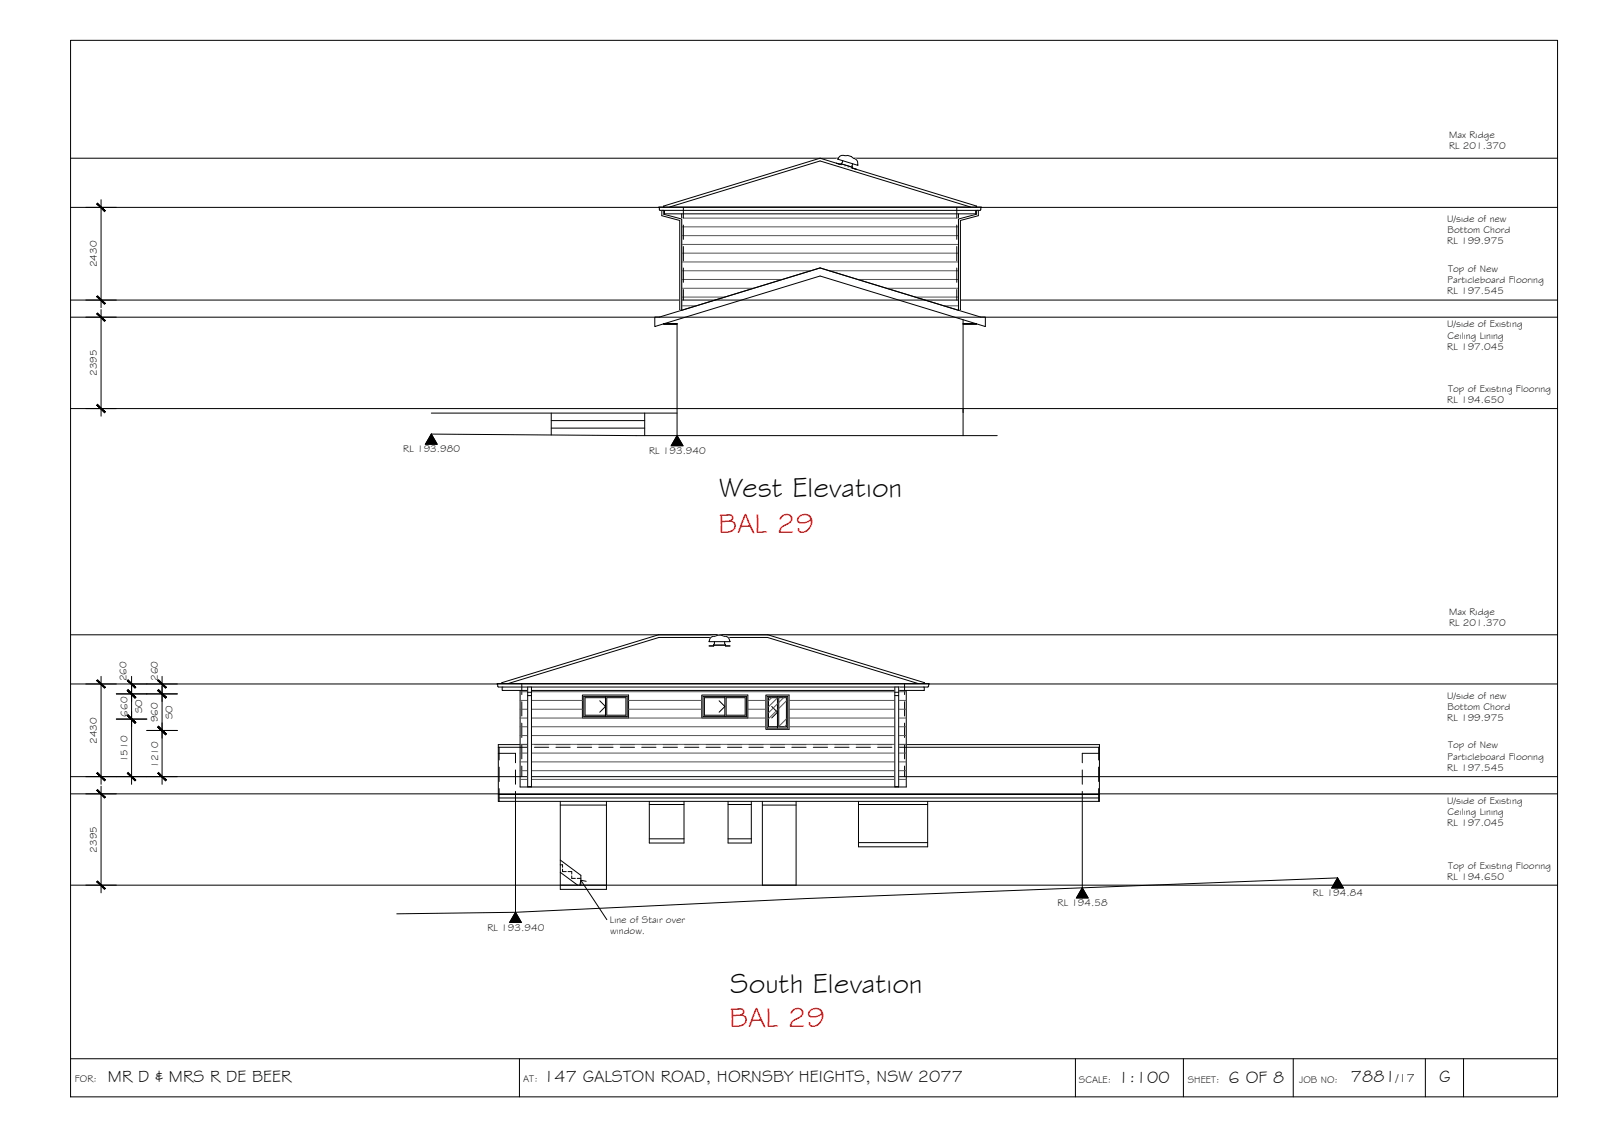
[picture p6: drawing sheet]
<svg xmlns="http://www.w3.org/2000/svg" width="420mm" height="297mm" viewBox="0 0 420 297" stroke-linecap="round" stroke-linejoin="round" font-family="sans-serif">
<!-- layer: CEILING-FLOOR LINES -->
<path d="M18.5 54.4h390M18.5 41.5h390M18.5 78.7h390M18.5 83.2h390M18.5 107.1h390M18.5 166.4h390M18.5 179.3h390M18.5 208.1h390M18.5 203.6h390M18.5 232.1h390" fill="none" stroke="#000" stroke-width=".26"/>
<!-- layer: BORDER -->
<path d="M18.5 10.6h390v277h-390zM18.5 277.6h390M136.2 277.6v10M282.1 277.6v10M310.4 277.6v10M339.2 277.6v10M373.8 277.6v10M383.8 277.6v10" fill="none" stroke="#000" stroke-width=".26"/>
<!-- layer: EXISTING -->
<g fill="none" stroke="#000" stroke-width=".26">
<path d="M171.7 83.1h1.3l42.1-12.9 42.1 12.9h1.2v2.5l-43.3-13.2-43.4 13.2zM174 84.9h3.6h-3.6M177.6 84.9h-3.6h3.6M177.6 84.9v29.3M252.6 84.9h3.5h-3.5M252.6 84.9h3.5M252.6 83.8v30.4M113.1 108.3h64.5M144.6 110.3h24.5M144.6 112.2h24.5M144.6 108.3v5.7M169.1 108.3v5.9"/>
<path d="M130.7 197.5h4.5v2.5M130.7 195.9h7.6M130.9 195.9v3.4M138.3 195.2h-7.6v14.9h157.6l.1-14.9h-52.6M140.2 195.2h3.7M140.2 195.9h3.7M145.8 195.2h3.7M145.8 195.9h3.7M151.4 195.2h3.8M151.4 195.9h3.8M157 195.2h3.8M157 195.9h3.8"/>
<path d="M162.7 195.2h3.7M162.7 195.9h3.7M168.3 195.2h3.7M168.3 195.9h3.7M173.9 195.2h3.8M173.9 195.9h3.8M179.5 195.2h3.8M179.5 195.9h3.8M185.2 195.2h3.7M185.2 195.9h3.7M190.8 195.2h3.7M190.8 195.9h3.7"/>
<path d="M196.4 195.2h3.8M196.4 195.9h3.8M202 195.2h3.8M202 195.9h3.8M207.7 195.2h3.7M207.7 195.9h3.7M213.3 195.2h3.8M213.3 195.9h3.8M218.9 195.2h3.8M218.9 195.9h3.8M224.5 195.2h3.8M224.5 195.9h3.8"/>
<path d="M230.2 195.2h3.7M230.2 195.9h3.7M235.8 195.9h52.6M288.1 195.9v3.4M288.4 197.5h-4.5v2.5M130.7 208.3h157.6M130.9 209.2h157.2M130.9 201.1v3.8M130.9 206.7v3.4M135.2 201.9v3.7M135.2 207.5v2.5M135.2 210.1v29.1"/>
<path d="M146.9 211.1h12.2M146.9 210.1v23.1h12.2v-23.1M170.3 219.9h9.1M170.3 210.1v10.9h9.1v-10.9M170.3 210.9h9.1M191 219.9h6M191 210.1v10.9h6v-10.9M191 210.9h6M199.9 211.1h8.9M199.9 210.1v22h8.9v-22M225.2 210.9h18.1M225.2 210.1v11.9h18.1v-11.9"/>
<path d="M283.9 201.9v3.7M283.9 207.5v2.5M283.9 210.1v22.7M288.1 201.1v3.8M288.1 206.7v3.4M146.9 232.1h12.2M225.2 220.9h18.1"/>
</g>
<!-- layer: GRDLEV -->
<path d="M113.1 113.8l53.7 .4h94.7M350.8 230.2l-139.5 5.4-76.1 3.6-31.1 .4" fill="none" stroke="#000" stroke-width=".26"/>
<!-- layer: NEWWORK -->
<g fill="none" stroke="#000" stroke-width=".26">
<path d="M174.1 55.2v.9h.2M174.1 54.3h-1.3l.1 .7M174.1 54.3h82M174.1 54.3l-.1-.3 41.1-12.5 41 12.5v.3M174.3 56.1h81.6M174.3 55.2v.9M175.6 54.3l39.5-12.1 39.4 12.1M178.8 56.1v25.3l36.3-11.2 36.3 11.2v-25.3M220.6 42.9l2.9 1v.1M220.6 42.9l-.1 .2-1.1-.3 1.1 .3 .1-.2 2.9 1v.1l1.1 .4-1.1-.4v-.6M220.9 42.5l-.3 .3M221.1 42.1l-.2 .4"/>
<path d="M222.3 40.7l-.3 .1a1.81 1.81 0 0 0-2.1 .6l-.2 .3 5.3 1.6a1.54 1.54 0 0 0-1.2-1.9l-.5-.4-.9-.2M223.6 42.9l-.1 .5M255.9 55.2v.9M256.1 54.3h1.3l-.2 .8-84.1 .1-.2-.2M256.1 55.2v.9h-.2M131.7 179.2h-1.3l.2 .8h112.9l.2-.8h-1.3M131.7 179.2l-.1-.2 41.1-12.6h28.7l41.1 12.6-.1 .2M131.7 179.2h110.7M133.3 179.2l39.5-12.1h28.5l39.5 12.1M186.1 168.1l-.1 .1h5.5l-.1-.1M187.2 169.1h3.1M187.2 169.2v.1"/>
<path d="M187.3 166.8a1.24 1.24 0 0 0-1.3 1.3M187.4 168.2v.5M188.2 166.5l-.8 .3M188.2 166.5h1M189.2 166.5l.3 .2a1.8 1.8 0 0 1 1.8 1.1l.1 .3M190.1 168.2l.2 1.1h1.2h-1.2v-.2h-3.1v.2h-1.2h1.2l.2-.6M131.7 180.1v.9h110.7M136.4 181v25.3h101.3v-25.2M152.7 182.2h12.2v6h-12.2zM184.1 182.2h12v6h-12zM200.9 182.2h6.1v9h-6.1zM242.4 180.1v.9h-.2"/>
</g>
<!-- layer: 0.13 -->
<g fill="none" stroke="#000" stroke-width=".26">
<path d="M179.2 54.4v2.7M179.2 59v3.8M250.9 54.4v2.7M250.9 59v3.8M179.2 64.6v3.8M179.2 70.3v3.7M179.2 75.9v2.8M250.9 64.6v3.8M250.9 70.3v3.7M250.9 75.9v2.8M136.8 179.3v2.8M237.2 179.3v2.8"/>
<path d="M136.8 184v3.7M136.8 189.6v3.8M136.8 195.2v3.8M237.2 184v3.7M237.2 189.6v3.8M237.2 195.2v3.8M136.8 200.8v2.8M237.2 200.8v2.8"/>
</g>
<!-- layer: WINDOWS -->
<g fill="none" stroke="#000" stroke-width=".26">
<path d="M153.1 182.6h11.4v5.3h-11.4zM157.3 183.7l1.5 1.5-1.5 1.5M158.8 182.9h-5.4v4.6h5.4M158.8 182.6v5.3M159.1 182.9h5.1v4.6h-5.1zM184.4 182.6h11.4v5.3h-11.4zM188.6 183.7l1.5 1.5-1.5 1.5M190.1 182.9h-5.4v4.6h5.4M190.1 182.6v5.3M190.4 182.9h5v4.6h-5zM201.2 182.6h5.4v8.3h-5.4zM202.4 185.2l1.5 1.5-1.5 1.5"/>
<path d="M203.9 182.9h-2.3v7.6h2.3M203.9 182.6v8.3M204.2 182.9h2.1v7.6h-2.1z"/>
</g>
<!-- layer: MASK -->
<g fill="#fff" stroke="#fff" stroke-width=".26">
<path d="M187.1 166.8h.3z"/>
<path d="M224 41.6h.2z"/>
<path d="M188.2 166.5l1.3 .2zM187.9 166.7l.3-.2 1.3 .2z"/>
<path d="M187.9 166.7l1.9 .1zM187.7 166.8h2.1z"/>
<path d="M187.7 166.8h2.4zM187.4 166.8h2.7z"/>
<path d="M187.4 166.8h2.7zM187.4 166.8h2.6z"/>
<path d="M190.1 166.8h.2zM190 166.8h.3z"/>
<path d="M187.4 166.8h2.6zM187.4 166.8h2.6z"/>
<path d="M187.1 166.8h.3zM187.1 166.8h.3z"/>
<path d="M190 166.8h.3zM189.9 166.8h.4z"/>
<path d="M187.4 166.8h2.6zM187.4 166.8h2.5z"/>
<path d="M187.1 166.8h.4zM187.1 166.8h.4z"/>
<path d="M189.9 166.8l.6 .1zM189.8 166.9h.7z"/>
<path d="M187.5 166.8h2.4zM187.5 166.8l2.3 .1z"/>
<path d="M187.1 166.8l.6 .1zM186.9 166.9h.8z"/>
<path d="M189.8 166.9h.7zM189.8 166.9h.7z"/>
<path d="M189.8 166.9h.7zM189.8 166.9h.7z"/>
<path d="M187.7 166.9h2.1zM187.7 166.9h2.1z"/>
<path d="M186.9 166.9h.8zM186.9 166.9h.8z"/>
<path d="M189.8 166.9l.9 .1zM189.6 167h1.1z"/>
<path d="M187.7 166.9h2.1zM187.7 166.9l1.9 .1z"/>
<path d="M186.9 166.9l.9 .1zM186.8 167h1z"/>
<path d="M186.8 167h1zM186.7 167h1.1z"/>
<path d="M189.6 167h1.1zM189.6 167h1.1z"/>
<path d="M187.8 167h1.8zM187.8 167h1.8z"/>
<path d="M186.7 167h1.1zM186.7 167h1.1z"/>
<path d="M189.6 167h1.2zM189.5 167h1.3z"/>
<path d="M187.8 167h1.8zM187.8 167h1.7z"/>
<path d="M186.7 167h1.2zM186.6 167h1.3z"/>
<path d="M186.6 167l1.4 .1zM186.5 167.1h1.5z"/>
<path d="M189.5 167l1.4 .1zM189.5 167l1.4 .1z"/>
<path d="M187.9 167h1.6zM187.9 167l1.5 .1z"/>
<path d="M186.5 167.1h1.5zM186.5 167.1h1.5z"/>
<path d="M189.4 167.1l1.6 .1zM189.4 167.1l1.6 .1z"/>
<path d="M188 167.1h1.4zM188 167.1l1.4 .1z"/>
<path d="M186.5 167.1l1.6 .1zM186.5 167.2h1.6z"/>
<path d="M189.4 167.2l1.7 .1zM189.4 167.2l1.7 .1z"/>
<path d="M188.1 167.2h1.3zM188.1 167.2l1.2 .1z"/>
<path d="M186.5 167.2l1.6 .1zM186.5 167.2l1.6 .1z"/>
<path d="M189.3 167.3h1.8zM189.3 167.3h1.8z"/>
<path d="M189.3 167.3h1.8zM189.3 167.3h1.8z"/>
<path d="M188.1 167.3h1.2zM188.1 167.3h1.2z"/>
<path d="M186.4 167.3h1.8zM186.4 167.3h1.8z"/>
<path d="M189.3 167.3l1.9 .1zM189.3 167.3l1.9 .1h-2z"/>
<path d="M188.2 167.3h1.1zM188.2 167.3l1 .1z"/>
<path d="M186.3 167.3l1.9 .1zM186.3 167.3l1.9 .1h-1.9z"/>
<path d="M186.3 167.4h4.9zM186.3 167.4h4.9zM186.2 167.4h5zM186.2 167.4h5z"/>
<path d="M186.2 167.4l5.1 .2-.1-.2zM186.2 167.4l5.1 .2h-5.2zM186.1 167.6h5.2zM186.1 167.6h5.2z"/>
<path d="M186.1 167.6l5.3 .2-.1-.2zM186.1 167.6l5.3 .2h-5.3zM186.1 167.8h5.3zM186.1 167.8h5.3z"/>
<path d="M186.1 167.8l5.3 .3v-.3zM186.1 167.8l5.3 .3h-5.3z"/>
<path d="M186.1 168.1h5.4zM186 168.1h5.5z"/>
<path d="M186 168.1l5.5 .1zM186 168.1l5.5 .1z"/>
<path d="M187.4 168.2l2.7 .4v-.4zM187.4 168.2l2.7 .4h-2.7z"/>
<path d="M187.4 168.6l2.7 .1zM187.4 168.6l2.7 .1z"/>
<path d="M187.4 168.7h2.7zM187.4 168.7h2.7z"/>
<path d="M187.4 168.7l2.7 .1zM187.4 168.7l2.7 .1z"/>
<path d="M187.4 168.8h2.7zM187.4 168.8h2.7z"/>
<path d="M187.4 168.8h2.7zM187.4 168.8h2.7z"/>
<path d="M187.3 168.8l2.8 .1zM187.3 168.8l2.8 .1z"/>
<path d="M187.3 168.9h2.8zM187.3 168.9h2.8zM187.3 168.9h2.8zM187.3 168.9h2.8z"/>
<path d="M187.3 168.9l2.9 .1zM187.3 168.9l2.9 .1zM187.2 169h3zM187.2 169h3z"/>
<path d="M187.2 169h3.1zM187.2 169h3.1z"/>
<path d="M187.2 169l3.1 .1zM187.2 169l3.1 .1z"/>
<path d="M187.2 169.1l3.1 .2v-.2zM187.2 169.1l3.1 .2h-3.1z"/>
<path d="M138.4 180.1h1l-1 26.2zM139.4 180.1l-1 26.2h1z"/>
<path d="M234.7 180.1h1l-1 26.2zM235.7 180.1l-1 26.2h1z"/>
<path d="M256.1 55.2l.5 1v-1zM256.1 55.2l.5 1h-.5z"/>
<path d="M256.1 56.2l.5 .4v-.4zM254.6 56.6l1.5-.4 .5 .4z"/>
<path d="M253.3 57.4l3.3-.8h-2zM251.4 57.4l3.2-.8-1.3 .8z"/>
<path d="M251.4 57.4l.5 .4 1.4-.4zM251.4 57.4l.5 .4h-.5z"/>
<path d="M251.4 57.8l.5 23.6v-23.6zM251.4 57.8l.5 23.6h-.5z"/>
<path d="M173.6 55.2h.5l-.5 1zM174.1 55.2l-.5 1h.5z"/>
<path d="M173.6 56.2h.5l-.5 .4zM173.6 56.6h1.9l-1.4-.4z"/>
<path d="M173.6 56.6h1.9l1.4 .8zM175.5 56.6l1.4 .8h1.9z"/>
<path d="M176.9 57.4h1.9l-.5 .4zM178.3 57.8h.5v-.4z"/>
<path d="M178.3 57.8h.5l-.5 23.6zM178.8 57.8l-.5 23.6h.5z"/>
<path d="M222.1 40.8l1.2 .3zM222.1 40.8l1.4 .5-.2-.2z"/>
<path d="M221.8 40.8l1.7 .5zM221.8 40.8l2 .7z"/>
<path d="M221.5 40.8l2.3 .7zM221.5 40.8l2.5 .8z"/>
<path d="M221.5 40.8l2.5 .8zM221.5 40.8l2.5 .8z"/>
<path d="M221.2 40.7l.3 .1zM221.2 40.7l.3 .1z"/>
<path d="M221.5 40.8l2.5 .8zM221.5 40.8l2.5 .8z"/>
<path d="M224 41.6h.2zM224 41.6h.2z"/>
<path d="M221.2 40.7l.3 .1zM221.2 40.7l.4 .2z"/>
<path d="M221.5 40.8l2.5 .8zM221.6 40.9l2.4 .7z"/>
<path d="M223.9 41.6h.3zM223.9 41.6l.4 .1z"/>
<path d="M221 40.7l.6 .2zM221 40.7l.7 .2z"/>
<path d="M221.6 40.9l2.3 .7zM221.7 40.9l2.2 .7z"/>
<path d="M223.7 41.5l.6 .2zM223.7 41.5l.8 .3z"/>
<path d="M221 40.7l.7 .2zM221 40.7l.7 .2z"/>
<path d="M221 40.7l.7 .2zM221 40.7l.7 .3z"/>
<path d="M221.7 41l2 .5zM221.7 40.9l2 .6z"/>
<path d="M223.7 41.5l.8 .3zM223.7 41.5l.8 .3z"/>
<path d="M220.8 40.7l.9 .3zM220.8 40.7l1.1 .4z"/>
<path d="M221.7 41l2 .5zM221.9 41.1l1.8 .4z"/>
<path d="M223.6 41.6l.9 .2zM223.6 41.6l1 .3z"/>
<path d="M223.6 41.6l1 .3zM223.5 41.6l1.1 .3z"/>
<path d="M220.8 40.7l1.1 .4zM220.8 40.7l1.1 .4z"/>
<path d="M221.9 41.1l1.7 .5zM221.9 41.1l1.7 .5z"/>
<path d="M223.5 41.6l1.1 .3zM223.5 41.6l1.1 .3z"/>
<path d="M220.7 40.8l1.2 .3zM220.7 40.8l1.2 .4z"/>
<path d="M221.9 41.1l1.6 .5zM221.9 41.2l1.6 .4z"/>
<path d="M223.4 41.6l1.2 .3zM223.4 41.6l1.3 .4z"/>
<path d="M223.4 41.6l1.3 .4zM223.4 41.6l1.4 .5z"/>
<path d="M220.6 40.8l1.3 .4zM220.6 40.8l1.4 .4z"/>
<path d="M221.9 41.2l1.5 .4zM222 41.2l1.4 .4z"/>
<path d="M223.4 41.6l1.4 .5zM223.4 41.6l1.4 .5z"/>
<path d="M220.5 40.8l1.5 .4zM220.5 40.8l1.5 .5z"/>
<path d="M222 41.2l1.4 .4zM222 41.3l1.4 .3z"/>
<path d="M223.3 41.7l1.5 .4zM223.3 41.7l1.5 .5z"/>
<path d="M220.4 40.9l1.6 .4zM220.4 40.9l1.7 .5z"/>
<path d="M222 41.3l1.3 .4zM222.1 41.4l1.2 .3z"/>
<path d="M223.2 41.8l1.6 .4zM223.2 41.8l1.7 .5z"/>
<path d="M220.4 40.9l1.7 .5zM220.4 40.9l1.7 .5z"/>
<path d="M220.4 40.9l1.7 .5zM220.4 40.9l1.7 .6z"/>
<path d="M222.1 41.4l1.1 .4zM222.1 41.5l1.1 .3z"/>
<path d="M223.2 41.8l1.7 .5zM223.2 41.8l1.7 .5z"/>
<path d="M220.2 41l.2-.1 1.7 .6zM220.2 41l1.9 .6v-.1z"/>
<path d="M222.1 41.5l1.1 .3-1.1-.2zM222.1 41.6l1.1 .2z"/>
<path d="M223.2 41.8l1.7 .5-1.8-.4zM223.1 41.9l1.8 .6v-.2z"/>
<path d="M220.2 41l4.7 1.5zM220.2 41l4.7 1.5zM220.2 41l4.7 1.5zM220.2 41l4.7 1.5z"/>
<path d="M220.2 41l4.7 1.5-4.8-1.3zM220.1 41.2l4.9 1.5-.1-.2zM220.1 41.2l4.9 1.5zM220.1 41.2l4.9 1.5z"/>
<path d="M220.1 41.2l4.9 1.5-5.1-1.3zM219.9 41.4l5.1 1.5v-.2zM219.9 41.4l5.1 1.5zM219.9 41.4l5.1 1.5z"/>
<path d="M219.9 41.4l5.1 1.5-5.2-1.3zM219.8 41.6l5.1 1.6 .1-.3z"/>
<path d="M219.7 41.6l5.2 1.6zM219.7 41.6l5.3 1.6z"/>
<path d="M219.7 41.6l5.3 1.6zM219.7 41.7l5.3 1.5z"/>
<path d="M221.1 42.1l2.5 .8-2.7-.4zM220.9 42.5l2.6 .8 .1-.4z"/>
<path d="M220.9 42.5l2.6 .8zM220.9 42.6l2.6 .8z"/>
<path d="M220.9 42.6l2.6 .8zM220.9 42.6l2.6 .8z"/>
<path d="M220.9 42.6l2.6 .8zM220.9 42.6l2.6 .8z"/>
<path d="M220.9 42.6l2.6 .8zM220.9 42.7l2.6 .8z"/>
<path d="M220.9 42.7l2.6 .8zM220.8 42.7l2.7 .8z"/>
<path d="M220.8 42.7l2.7 .8zM220.8 42.7l2.7 .9z"/>
<path d="M220.8 42.7l2.7 .9zM220.8 42.8l2.7 .8z"/>
<path d="M220.8 42.8l2.7 .8zM220.8 42.8l2.7 .8z"/>
<path d="M220.7 42.8l2.8 .8zM220.7 42.8l2.8 .9zM220.7 42.8l2.8 .9zM220.7 42.8l2.8 .9z"/>
<path d="M220.6 42.9l2.9 .8zM220.6 42.9l3 .9z"/>
<path d="M220.6 42.9l3 .9zM220.6 42.9l3 .9z"/>
<path d="M220.6 42.9l2.9 1-3-.8zM220.5 43.1l3 .9v-.1z"/>
</g>
<!-- layer: HATCH -->
<g fill="none" stroke="#545454" stroke-width=".26">
<path d="M178.8 57.2h72.6M178.8 59.5h72.6M178.8 61.8h72.6M178.8 64.1h72.6M178.8 66.4h72.6M178.8 68.7h72.6M178.8 71h33.9M178.8 73.3h26.4M178.8 75.6h18.9M178.8 77.9h11.3M217.5 71h33.9M225 73.3h26.4"/>
<path d="M232.5 75.6h18.9M240 77.9h11.4M178.8 80.2h3.8M247.6 80.2h3.8M136.4 181.3h101.3M136.4 183.6h16.3M136.4 185.9h16.3M136.4 188.2h64.5M136.4 190.5h64.5M136.4 192.8h101.3M136.4 195.1h101.3M136.4 197.4h101.3"/>
<path d="M136.4 199.7h101.3M164.9 183.6h19.2M164.9 185.9h19.2M196.1 183.6h4.8M196.1 185.9h4.8M202.4 182.9l-.8 .8M203.9 183l-2.3 2.3M203.9 184.5l-2.3 2.4M203.9 186.1l-2.3 2.3M205.5 182.9l-1.3 1.3M206.3 188.5l-2.1 2M206.3 190l-.5 .5"/>
<path d="M206.3 183.7l-2.1 2.1M207 183.6h30.7M207 185.9h30.7M207 188.2h30.7M207 190.5h30.7M136.4 202h101.3M136.4 204.3h101.3"/>
</g>
<!-- layer: SERVICES -->
<path d="M173.6 55.2v1.4l4.7 1.2v23.6h.5v-24l-4.7-1.2v-1M256.1 55.2v1l-4.7 1.2v24h.5v-23.6l4.7-1.2v-1.4M138.4 180.1v26.2h1v-26.2M138.4 181.5h1M138.4 182.4h1M234.7 181.5h1M234.7 182.4h1M234.7 180.1v26.2h1v-26.2M138.4 206.2h1M234.7 206.2h1" fill="none" stroke="#000" stroke-width=".26"/>
<!-- layer: DIMENSION -->
<g fill="none" stroke="#000" stroke-width=".26">
<path d="M22.5 54.4h8M26.5 52.4v28.3M22.5 78.7h8M22.5 83.2h8M26.5 81.2v27.9M22.5 107.1h8M22.5 179.3h8M26.5 177.3v28.3M34.5 179.9v10.6M34.5 179.3h12M34.5 177.3v6.6M42.5 177.3v28.3"/>
<path d="M30.5 181.9h16M30.5 188.5h8M34.5 186.5v19.1M38.5 191.5h8M22.5 208.1h8M22.5 203.6h24M26.5 206.1v28M22.5 232.1h8"/>
</g>
<!-- layer: 0 -->
<g fill="#000" stroke="#000" stroke-width=".26">
<path d="M25.4 53.5l2 2 .2-.2zM25.4 53.5l.2-.3 2 2.1z"/>
<path d="M25.6 77.5l-.2 .3 2.2 1.8zM25.4 77.8l2.2 1.8-.2 .2z"/>
<path d="M25.4 82.3l2 2 .2-.3zM25.4 82.3l.2-.2 2 1.9z"/>
<path d="M25.6 106l-.2 .2 2.2 1.8zM25.4 106.2l2.2 1.8-.2 .2z"/>
<path d="M25.4 178.4l2 2 .2-.2zM25.4 178.4l.2-.2 2 2z"/>
<path d="M33.6 180.8l-.2 .2 2.2 1.8zM33.4 181l2.2 1.8-.2 .2z"/>
<path d="M33.6 180.8l-.2 .2 2.2 1.8zM33.4 181l2.2 1.8-.2 .2z"/>
<path d="M33.4 178.4l2 2 .2-.2zM33.6 178.2l2 2-2.2-1.8z"/>
<path d="M33.4 187.6l2 2 .2-.2zM33.6 187.4l2 2-2.2-1.8z"/>
<path d="M33.4 187.6l2 2 .2-.2zM33.6 187.4l2 2-2.2-1.8z"/>
<path d="M41.6 190.4l-.2 .2 2.2 1.8zM41.4 190.6l2.2 1.8-.2 .2z"/>
<path d="M41.6 180.8l-.2 .2 2.2 1.8zM41.4 181l2.2 1.8-.2 .2z"/>
<path d="M41.4 190.6l2 2 .2-.2zM41.6 190.4l2 2-2.2-1.8z"/>
<path d="M41.4 181l2 2 .2-.2zM41.6 180.8l2 2-2.2-1.8z"/>
<path d="M41.4 178.4l2 2 .2-.2zM41.6 178.2l2 2-2.2-1.8z"/>
<path d="M25.6 202.5l-.2 .2 2.2 1.8zM25.4 202.7l2.2 1.8-.2 .2z"/>
<path d="M25.4 207.2l2 2 .2-.2zM25.4 207.2l.2-.2 2 2z"/>
<path d="M33.6 202.5l-.2 .2 2.2 1.8zM33.4 202.7l2.2 1.8-.2 .2z"/>
<path d="M41.6 202.5l-.2 .2 2.2 1.8zM41.4 202.7l2.2 1.8-.2 .2z"/>
<path d="M25.4 231.2l2.2 1.8-2-2zM25.4 231.2l2.2 1.8-.2 .2z"/>
</g>
<!-- layer: LEVELS -->
<path d="M113.1 113.8l1.5 2.7h-3zM177.6 114.2l1.5 2.7h-3zM135.2 239.2l1.5 2.6h-3zM283.9 232.8l1.5 2.6h-3.1zM350.8 230.2l1.5 2.6h-3z" fill="#000" stroke="#000" stroke-width=".26"/>
<path d="M113.1 113.8l1.5 2.7h-3zM177.6 114.2l1.5 2.7h-3zM135.2 239.2l1.5 2.6h-3zM283.9 232.8l1.5 2.6h-3.1zM350.8 230.2l1.5 2.6h-3z" fill="none" stroke="#000" stroke-width=".26"/>
<!-- layer: TEXT -->
<path d="M113.1 114.4v2.1M177.6 114.8v2.1M135.2 239.7v2.1M283.9 233.3v2.1M350.8 230.7v2.1" fill="none" stroke="#000" stroke-width=".26"/>
<!-- layer: 0 -->
<path d="M152.3 230.8l6.9 10.3M153.7 231l-1.4-.2-.2 1.3M350.8 230.2v1.9" fill="none" stroke="#000" stroke-width=".26"/>
<!-- layer: STAIRS -->
<path d="M146.9 225.5l5.4 4v2.6M146.9 226.7h.6v.7M146.9 228.7l4.6 3.4M147.5 227.9v.6h1M149 228.5h1v.7M150 229.6v.7h.9M151.4 230.3h.9" fill="none" stroke="#000" stroke-width=".26"/>
<g font-size="7.5">
<text x="188.6" y="130.4">West Elevation</text>
<text x="191.5" y="260.3">South Elevation</text>
</g>
<g font-size="7.5" fill="#f00">
<text x="188.5" y="139.7">BAL 29</text>
<text x="191.4" y="269.2">BAL 29</text>
</g>
<g font-size="4.5">
<text x="28.3" y="283.6">MR D &amp; MRS R DE BEER</text>
<text x="142.5" y="283.6">147 GALSTON ROAD, HORNSBY HEIGHTS, NSW 2077</text>
<text x="293.3" y="283.9">1:100</text>
<text x="322.2" y="283.9">6 OF 8</text>
<text x="354.3" y="283.8">7881</text>
<text x="377.4" y="283.8">G</text>
</g>
<text font-size="3.2" x="366.1" y="283.8">/17</text>
<g font-size="2.6">
<text x="380.1" y="39.2">RL 201.370</text>
<text x="380.1" y="36.2">Max Ridge</text>
<text x="379.6" y="58.2">U/side of new</text>
<text x="379.6" y="64">RL 199.975</text>
<text x="379.7" y="61.1">Bottom Chord</text>
<text x="25.4" y="70.1" transform="rotate(-90 25.4 70.1)">2430</text>
<text x="379.8" y="71.3">Top of New</text>
<text x="379.6" y="77.1">RL 197.545</text>
<text x="379.6" y="74.2">Particleboard Flooring</text>
<text x="379.6" y="85.8">U/side of Existing</text>
<text x="379.7" y="88.7">Ceiling Lining</text>
<text x="379.6" y="91.7">RL 197.045</text>
<text x="25.4" y="98.6" transform="rotate(-90 25.4 98.6)">2395</text>
<text x="379.6" y="105.7">RL 194.650</text>
<text x="379.8" y="102.8">Top of Existing Flooring</text>
<text x="105.8" y="118.6">RL 193.980</text>
<text x="170.2" y="119">RL 193.940</text>
<text x="380.1" y="161.2">Max Ridge</text>
<text x="380.1" y="164.1">RL 201.370</text>
<text x="33.2" y="178.7" transform="rotate(-90 33.2 178.7)">260</text>
<text x="41.4" y="178.5" transform="rotate(-90 41.4 178.5)">260</text>
<text x="379.6" y="183.1">U/side of new</text>
<text x="33.4" y="187.9" transform="rotate(-90 33.4 187.9)">660</text>
<text x="37.3" y="187" transform="rotate(-90 37.3 187)">SO</text>
<text x="41.4" y="189.3" transform="rotate(-90 41.4 189.3)">960</text>
<text x="45.3" y="188.5" transform="rotate(-90 45.3 188.5)">SO</text>
<text x="379.6" y="189">RL 199.975</text>
<text x="379.7" y="186.1">Bottom Chord</text>
<text x="25.4" y="195" transform="rotate(-90 25.4 195)">2430</text>
<text x="379.8" y="196.2">Top of New</text>
<text x="33.4" y="199.9" transform="rotate(-90 33.4 199.9)">1510</text>
<text x="41.5" y="201.4" transform="rotate(-90 41.5 201.4)">1210</text>
<text x="379.6" y="202.1">RL 197.545</text>
<text x="379.6" y="199.2">Particleboard Flooring</text>
<text x="379.6" y="210.8">U/side of Existing</text>
<text x="379.7" y="213.7">Ceiling Lining</text>
<text x="379.6" y="216.6">RL 197.045</text>
<text x="25.4" y="223.6" transform="rotate(-90 25.4 223.6)">2395</text>
<text x="379.8" y="227.8">Top of Existing Flooring</text>
<text x="379.6" y="230.7">RL 194.650</text>
<text x="277.4" y="237.6">RL 194.58</text>
<text x="344.3" y="235">RL 194.84</text>
<text x="127.9" y="244">RL 193.940</text>
<text x="160" y="241.9">Line of Stair over</text>
<text x="160.1" y="244.9">window.</text>
<text x="19.6" y="283.8">FOR:</text>
<text x="137.2" y="283.6">AT:</text>
<text x="283" y="283.9">SCALE:</text>
<text x="311.5" y="283.9">SHEET:</text>
<text x="340.7" y="283.9">JOB NO:</text>
</g>
</svg>
